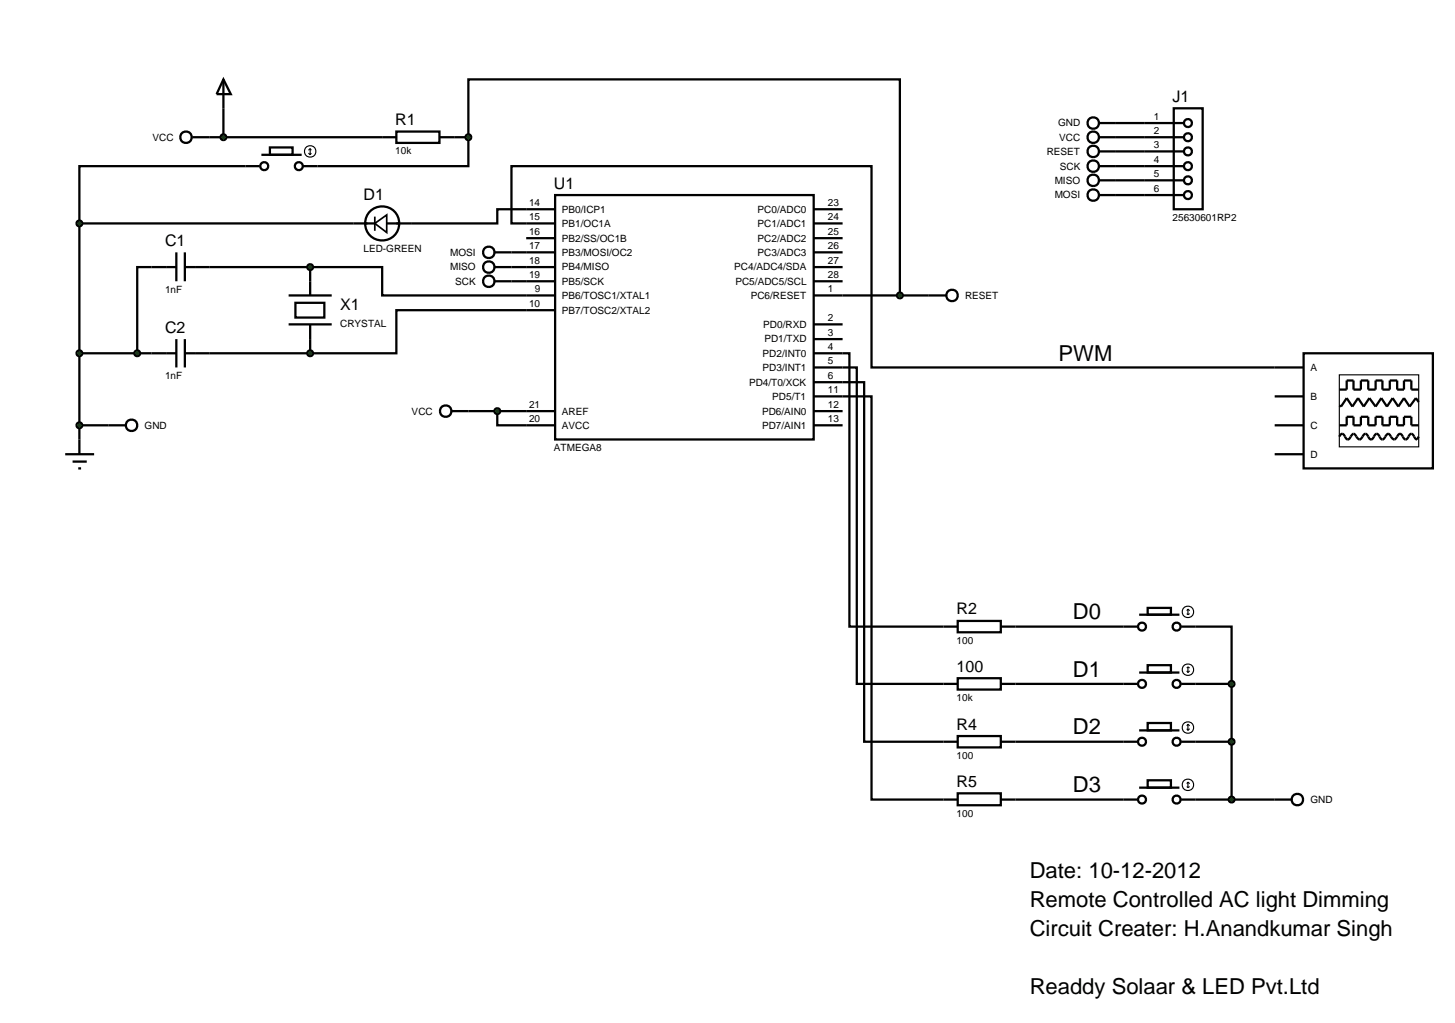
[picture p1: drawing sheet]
<svg xmlns="http://www.w3.org/2000/svg" width="257mm" height="180mm" viewBox="0 0 257 180" stroke-linecap="round" stroke-linejoin="round" font-family="sans-serif">
<g fill="none" stroke="#000" stroke-width=".4">
<path d="M39.4 14l1.3 2.6h-2.5zM39.4 14v10.2M14 39.4v40.7M14 39.4h48.3M36.9 24.2h33M45.8 29.3h-31.8v10.1M46.1 27.3h7.1M47.6 26h4v1.3h-4zM69.9 23.2h7.6v2h-7.6zM77.5 24.2h5.1M82.6 24.2v5.1h-29.2M82.6 24.2v-10.2h76.1v38.1"/>
<path d="M97.9 34.4h45.6v43.1h-45.6zM97.9 36.9h-10.2v2.5h-15.2M97.9 39.4h-7.7v-10.1h63.5v35.5h71.1M143.5 39.4h5.1M143.5 36.9h5.1M196.8 24.2h5.1M196.8 21.7h5.1M196.8 26.7h5.1M196.8 29.3h5.1M196.8 31.8h5.1M196.8 34.4h5.1M31.1 47.1h-6.9v15.2"/>
<path d="M31.1 44.5v5.1M31.1 59.8v5M32.6 47.1h22.1M32.6 44.5v5.1M32.6 59.8v5M50.9 52.1h7.6M50.9 57.2h7.6M52.1 53.4h5.1v2.6h-5.1zM54.7 47.1h12.7v5h30.5M54.7 47.1v5M54.7 57.2v5.1M90.2 47.1h7.7"/>
<path d="M90.2 49.6h7.7M90.2 44.5h7.7M92.8 42h5.1M97.9 54.7h-28v7.6h-15.2M143.5 47.1h5.1M143.5 49.6h5.1M143.5 44.5h5.1M143.5 52.1h20.3M143.5 42h5.1M143.5 57.2h5.1M143.5 59.8h5.1M14 62.3h17.1"/>
<path d="M14 75h5.1M32.6 62.3h22.1M82.6 72.5h15.3M87.7 72.5v2.5h10.2M143.5 62.3h6.3v48.2h16.6M143.5 64.8h7.6v55.8h15.3M143.5 67.4h8.9v63.4h14M143.5 69.9h10.2v71.1h12.7M143.5 72.5h5.1M143.5 75h5.1M11.5 80.1h5.1M12.8 81.4h2.5"/>
<path d="M13.8 82.6h.5M179.1 110.5h19M210.8 110.5h6.4v10.1M179.1 120.6h19M179.1 130.8h19M210.8 120.6h6.4M210.8 130.8h6.4M217.2 120.6v20.4M179.1 141h19M210.8 141h14"/>
<circle cx="46.6" cy="29.3" r=".7"/>
<circle cx="52.7" cy="29.3" r=".7"/>
</g>
<g fill="none" stroke="#000" stroke-width=".2">
<path d="M54.4 27l.3 .3M54.7 26.2v1.1M54.7 26.2l-.3 .3M54.7 26.2l.2 .3M54.9 27l-.2 .3"/>
<circle cx="54.7" cy="26.7" r="1.01"/>
</g>
<g fill="#004000" stroke="#000" stroke-width=".4">
<path d="M54.4 46.7l.3-.1-.5 .5zM54.7 46.6l.3 .1 .2 .4zM54.7 47.6l.5-.5-.2 .4zM54.2 47.1l.5 .5-.4-.2z"/>
<path d="M54.3 62l.4-.2-.5 .5zM54.7 61.8l.3 .1 .2 .4zM55.2 62.3l-.2 .4-.3 .1zM54.2 62.3l.5 .5-.4-.2z"/>
<path d="M23.8 62l.4-.2-.5 .5zM24.2 61.8l.3 .1 .2 .4zM24.7 62.3l-.1 .3-.4 .2zM23.7 62.3l.5 .5-.4-.2z"/>
<path d="M13.6 62l.4-.2-.5 .5zM14 61.8l.4 .2 .1 .3zM14.5 62.3l-.1 .3-.4 .2zM13.5 62.3l.5 .5-.4-.2z"/>
<path d="M87.4 72.1l.3-.1-.5 .5zM87.7 72l.4 .2 .1 .3zM87.7 73l.5-.5-.2 .4zM87.2 72.5l.5 .5-.4-.2z"/>
</g>
<g fill="#004000">
<path d="M54.7 46.6l.5 .5-.5 .5-.5-.5z"/>
<path d="M54.2 62.3l.5-.5 .5 .5-.5 .5z"/>
<path d="M23.7 62.3l.5-.5 .5 .5-.5 .5z"/>
<path d="M13.5 62.3l.5-.5 .5 .5-.5 .5z"/>
<path d="M87.7 72l.5 .5-.5 .5-.5-.5z"/>
</g>
<g fill="none" stroke="#000" stroke-width=".4">
<path d="M62.3 39.4h3.8M68.2 39.4h4.3"/>
<circle cx="67.4" cy="39.4" r="3"/>
</g>
<path d="M66.1 39.4l2.1-1.5v3.1zM66.1 38.2v2.5" fill="none" stroke="#000" stroke-width=".3"/>
<g fill="#004000" stroke="#000" stroke-width=".4">
<path d="M13.6 39.1l.4-.2-.5 .5zM14 38.9l.4 .2 .1 .3zM14 39.9l.5-.5-.1 .3zM13.5 39.4l.5 .5-.4-.2z"/>
<path d="M82.2 23.9l.4-.2-.5 .5zM82.6 23.7l.4 .2 .1 .3zM83.1 24.2l-.1 .3-.4 .2zM82.1 24.2l.5 .5-.4-.2z"/>
</g>
<g fill="#004000">
<path d="M13.5 39.4l.5-.5 .5 .5-.5 .5z"/>
<path d="M82.1 24.2l.5-.5 .5 .5-.5 .5z"/>
</g>
<g fill="none" stroke="#000" stroke-width=".4">
<path d="M224.8 75h5.1M224.8 64.8h5.1M224.8 69.9h5.1M229.9 62.3h22.8v20.3h-22.8zM236.2 77l.2-.4 .3-.1 .3 .1 .4 .8 .3 .1 .3-.1 .7-.9 .3 .1 .2 .4a.59 .59 0 0 0 .8 .4l.5-.8 .3-.1 .3 .1 .4 .8 .3 .1 .3-.1 .4-.8 .3-.1 .3 .1 .4 .8 .3 .1 .3-.1 .7-.9 .3 .1 .2 .4a.59 .59 0 0 0 .8 .4l.5-.8 .3-.1 .3 .1 .4 .8 .3 .1 .3-.1 .4-.8 .3-.1 .3 .1 .4 .8 .3 .1 .3-.5M236.2 68.7h1.3v-1.6h1.2v1.6h1.3v-1.6h1.3v1.6h1.3v-1.6h1.2v1.6h1.3v-1.6h1.3v1.6h1.2v-1.6h1.3v1.6h1.3M236.2 75h1.3v-1.5h1.2v1.5h1.3v-1.5h1.3v1.5h1.3v-1.5h1.2v1.5h1.3v-1.5h1.3v1.5h1.2v-1.5h1.3v1.5h1.3M250.2 70.9l-.5-.7-1.1 1.5-1-1.5-1 1.5-1-1.5-1 1.5-1-1.5-1 1.5-1.1-1.5-1 1.5-1-1.5-1 1.5-1-1.5-1 1.5-.3-.2M224.8 80.1h5.1M198.1 110.5h2.5M200.9 108.4h7.1M200.9 118.6h7.1"/>
<path d="M202.4 107.2h4.1v1.2h-4.1zM202.4 117.3h4.1v1.3h-4.1zM208.3 110.5h2.5M198.1 120.6h2.5M198.1 130.8h2.5M200.9 128.8h7.1M200.9 138.9h7.1M202.4 127.5h4.1v1.3h-4.1zM202.4 137.6h4.1v1.3h-4.1zM208.3 120.6h2.5M208.3 130.8h2.5M198.1 141h2.5"/>
<path d="M208.3 141h2.5"/>
<circle cx="201.4" cy="110.5" r=".7"/>
<circle cx="207.5" cy="110.5" r=".7"/>
<circle cx="201.4" cy="120.6" r=".7"/>
<circle cx="201.4" cy="130.8" r=".7"/>
<circle cx="207.5" cy="120.6" r=".7"/>
<circle cx="207.5" cy="130.8" r=".7"/>
<circle cx="201.4" cy="141" r=".7"/>
<circle cx="207.5" cy="141" r=".7"/>
</g>
<g fill="none" stroke="#000" stroke-width=".2">
<path d="M236.2 66.1h14v12.7h-14zM209.3 108.2l.2 .2M209.3 118.3l.2 .3M209.5 107.4v1M209.5 117.6v1M209.5 107.4l-.2 .3M209.5 107.4l.3 .3M209.5 117.6l-.2 .2M209.5 117.6l.3 .2M209.8 108.2l-.3 .2M209.8 118.3l-.3 .3M209.3 128.5l.2 .3"/>
<path d="M209.3 138.7l.2 .2M209.5 127.7v1.1M209.5 137.9v1M209.5 127.7l-.2 .3M209.5 127.7l.3 .3M209.5 137.9l-.2 .3M209.5 137.9l.3 .3M209.8 128.5l-.3 .3M209.8 138.7l-.3 .2"/>
<circle cx="209.5" cy="118.1" r="1.01"/>
<circle cx="209.5" cy="107.9" r="1.01"/>
<circle cx="209.5" cy="138.4" r="1.01"/>
<circle cx="209.5" cy="128.3" r="1.01"/>
</g>
<g fill="#004000" stroke="#000" stroke-width=".4">
<path d="M216.9 120.2l.3-.1-.5 .5zM217.2 120.1l.4 .2 .1 .3zM217.7 120.6l-.1 .3-.4 .2zM216.7 120.6l.5 .5-.4-.2z"/>
<path d="M216.9 130.4l.3-.1-.5 .5zM217.2 130.3l.4 .2 .1 .3zM217.7 130.8l-.1 .3-.4 .2zM216.7 130.8l.5 .5-.4-.2z"/>
</g>
<g fill="#004000">
<path d="M217.2 120.1l.5 .5-.5 .5-.5-.5z"/>
<path d="M217.2 130.3l.5 .5-.5 .5-.5-.5z"/>
</g>
<g fill="none" stroke="#000" stroke-width=".4">
<path d="M207 19.1h5.1v17.8h-5.1zM193.8 21.7h3M193.8 24.2h3M193.8 26.7h3M193.8 29.3h3M193.8 31.8h3M193.8 34.4h3M201.9 21.7h6.9M201.9 24.2h6.9M201.9 26.7h6.9M201.9 29.3h6.9M201.9 31.8h6.9"/>
<path d="M201.9 34.4h6.9M87.2 49.6h3M87.2 47.1h3M87.2 44.5h3M163.8 52.1h3.1"/>
<circle cx="192.8" cy="29.3" r="1.01"/>
<circle cx="192.8" cy="26.7" r="1.01"/>
<circle cx="192.8" cy="34.4" r="1.01"/>
<circle cx="192.8" cy="21.7" r="1.01"/>
<circle cx="192.8" cy="24.2" r="1.01"/>
<circle cx="192.8" cy="31.8" r="1.01"/>
<circle cx="209.5" cy="26.7" r=".7"/>
<circle cx="209.5" cy="29.3" r=".7"/>
<circle cx="209.5" cy="24.2" r=".7"/>
<circle cx="209.5" cy="21.7" r=".7"/>
<circle cx="209.5" cy="34.4" r=".7"/>
<circle cx="209.5" cy="31.8" r=".7"/>
<circle cx="86.2" cy="47.1" r="1.01"/>
<circle cx="86.2" cy="49.6" r="1.01"/>
<circle cx="86.2" cy="44.5" r="1.01"/>
<circle cx="167.9" cy="52.1" r="1.01"/>
</g>
<path d="M158.4 51.7l.3-.1-.5 .5zM158.7 51.6l.3 .1 .2 .4zM158.7 52.6l.5-.5-.2 .4zM158.2 52.1l.5 .5-.4-.2z" fill="#004000" stroke="#000" stroke-width=".4"/>
<path d="M158.7 51.6l.5 .5-.5 .5-.5-.5z" fill="#004000"/>
<g fill="none" stroke="#000" stroke-width=".4">
<path d="M33.9 24.2h3"/>
<circle cx="32.8" cy="24.2" r="1.01"/>
</g>
<path d="M39 23.9l.4-.2-.5 .5zM39.4 23.7l.4 .2 .1 .3zM39.9 24.2l-.1 .3-.4 .2zM38.9 24.2l.5 .5-.4-.2z" fill="#004000" stroke="#000" stroke-width=".4"/>
<path d="M38.9 24.2l.5-.5 .5 .5-.5 .5z" fill="#004000"/>
<g fill="none" stroke="#000" stroke-width=".4">
<path d="M19.1 75h3.1M79.6 72.5h3"/>
<circle cx="23.2" cy="75" r="1.01"/>
<circle cx="78.6" cy="72.5" r="1.01"/>
</g>
<path d="M13.6 74.7l.4-.2-.5 .5zM14 74.5l.4 .2 .1 .3zM14.5 75l-.1 .3-.4 .2zM13.5 75l.5 .5-.4-.2z" fill="#004000" stroke="#000" stroke-width=".4"/>
<path d="M13.5 75l.5-.5 .5 .5-.5 .5z" fill="#004000"/>
<g fill="none" stroke="#000" stroke-width=".4">
<path d="M224.8 141h3"/>
<circle cx="228.8" cy="141" r="1.01"/>
</g>
<path d="M216.8 140.7l.4-.2-.5 .5zM217.2 140.5l.4 .2 .1 .3zM217.7 141l-.1 .3-.4 .2zM216.7 141l.5 .5-.4-.2z" fill="#004000" stroke="#000" stroke-width=".4"/>
<path d="M217.2 140.5l.5 .5-.5 .5-.5-.5z" fill="#004000"/>
<path d="M166.4 110.5h2.5M168.9 109.5h7.6v2h-7.6zM168.9 119.6h7.6v2h-7.6zM176.5 110.5h2.6M166.4 120.6h2.5M166.4 130.8h2.5M168.9 129.8h7.6v2h-7.6zM168.9 139.9h7.6v2.1h-7.6zM176.5 120.6h2.6M176.5 130.8h2.6M166.4 141h2.5M176.5 141h2.6" fill="none" stroke="#000" stroke-width=".4"/>
<g font-size="3.9">
<text x="186.7" y="63.6">PWM</text>
<text x="189.2" y="109.2">D0</text>
<text x="189.2" y="119.4">D1</text>
<text x="189.2" y="129.5">D2</text>
<text x="189.2" y="139.7">D3</text>
<text x="181.6" y="154.9">Date: 10-12-2012</text>
<text x="181.6" y="160">Remote Controlled AC light Dimming</text>
<text x="181.6" y="165.1">Circuit Creater: H.Anandkumar Singh</text>
<text x="181.6" y="175.2">Readdy Solaar &amp; LED Pvt.Ltd</text>
</g>
<g font-size="2.8">
<text x="206.8" y="18">J1</text>
<text x="69.7" y="22.1">R1</text>
<text x="64.1" y="35.3">D1</text>
<text x="97.7" y="33.3">U1</text>
<text x="29.1" y="43.4">C1</text>
<text x="29.1" y="58.7">C2</text>
<text x="60" y="54.7">X1</text>
<text x="168.7" y="108.4">R2</text>
<text x="168.7" y="118.5">100</text>
<text x="168.7" y="128.7">R4</text>
<text x="168.7" y="138.8">R5</text>
</g>
<g font-size="1.8">
<text x="186.6" y="22.3">GND</text>
<text x="203.5" y="21.1">1</text>
<text x="203.5" y="23.6">2</text>
<text x="26.9" y="24.8">VCC</text>
<text x="69.7" y="27.2">10k</text>
<text x="184.6" y="27.3">RESET</text>
<text x="186.8" y="24.8">VCC</text>
<text x="186.9" y="29.9">SCK</text>
<text x="203.5" y="26.1">3</text>
<text x="203.5" y="28.7">4</text>
<text x="186" y="32.4">MISO</text>
<text x="186" y="35">MOSI</text>
<text x="203.5" y="31.2">5</text>
<text x="203.5" y="33.8">6</text>
<text x="93.3" y="36.3">14</text>
<text x="93.3" y="38.8">15</text>
<text x="93.3" y="41.4">16</text>
<text x="99.1" y="37.5">PB0/ICP1</text>
<text x="99.1" y="40">PB1/OC1A</text>
<text x="133.6" y="37.5">PC0/ADC0</text>
<text x="133.6" y="40">PC1/ADC1</text>
<text x="146" y="36.3">23</text>
<text x="146" y="38.8">24</text>
<text x="146" y="41.4">25</text>
<text x="206.8" y="38.9">25630601RP2</text>
<text x="64.1" y="44.5">LED-GREEN</text>
<text x="79.4" y="47.7">MISO</text>
<text x="79.4" y="45.1">MOSI</text>
<text x="93.3" y="43.9">17</text>
<text x="93.3" y="46.5">18</text>
<text x="99.1" y="42.6">PB2/SS/OC1B</text>
<text x="99.1" y="45.1">PB3/MOSI/OC2</text>
<text x="99.1" y="47.7">PB4/MISO</text>
<text x="129.5" y="47.7">PC4/ADC4/SDA</text>
<text x="133.6" y="42.6">PC2/ADC2</text>
<text x="133.6" y="45.1">PC3/ADC3</text>
<text x="146" y="43.9">26</text>
<text x="146" y="46.5">27</text>
<text x="29.1" y="51.6">1nF</text>
<text x="80.3" y="50.2">SCK</text>
<text x="93.3" y="49">19</text>
<text x="94.3" y="51.5">9</text>
<text x="99.1" y="50.2">PB5/SCK</text>
<text x="99.1" y="52.7">PB6/TOSC1/XTAL1</text>
<text x="129.7" y="50.2">PC5/ADC5/SCL</text>
<text x="132.4" y="52.7">PC6/RESET</text>
<text x="146" y="51.5">1</text>
<text x="146" y="49">28</text>
<text x="170.2" y="52.7">RESET</text>
<text x="60" y="57.6">CRYSTAL</text>
<text x="93.3" y="54.1">10</text>
<text x="99.1" y="55.3">PB7/TOSC2/XTAL2</text>
<text x="134.6" y="57.8">PD0/RXD</text>
<text x="146" y="56.6">2</text>
<text x="146" y="59.2">3</text>
<text x="134.5" y="62.9">PD2/INT0</text>
<text x="134.5" y="65.4">PD3/INT1</text>
<text x="134.8" y="60.4">PD1/TXD</text>
<text x="146" y="61.7">4</text>
<text x="146" y="64.2">5</text>
<text x="231.1" y="65.4">A</text>
<text x="29.1" y="66.9">1nF</text>
<text x="93.3" y="71.9">21</text>
<text x="132.1" y="68">PD4/T0/XCK</text>
<text x="136.2" y="70.5">PD5/T1</text>
<text x="146" y="66.8">6</text>
<text x="146" y="69.3">11</text>
<text x="146" y="71.9">12</text>
<text x="231.1" y="70.5">B</text>
<text x="25.5" y="75.6">GND</text>
<text x="72.6" y="73.1">VCC</text>
<text x="93.3" y="74.4">20</text>
<text x="99.1" y="73.1">AREF</text>
<text x="99.1" y="75.6">AVCC</text>
<text x="134.4" y="73.1">PD6/AIN0</text>
<text x="134.4" y="75.6">PD7/AIN1</text>
<text x="146" y="74.4">13</text>
<text x="231.1" y="75.6">C</text>
<text x="97.7" y="79.6">ATMEGA8</text>
<text x="231.1" y="80.7">D</text>
<text x="168.7" y="113.5">100</text>
<text x="168.7" y="123.6">10k</text>
<text x="168.7" y="133.8">100</text>
<text x="168.7" y="144">100</text>
<text x="231.1" y="141.6">GND</text>
</g>
</svg>
